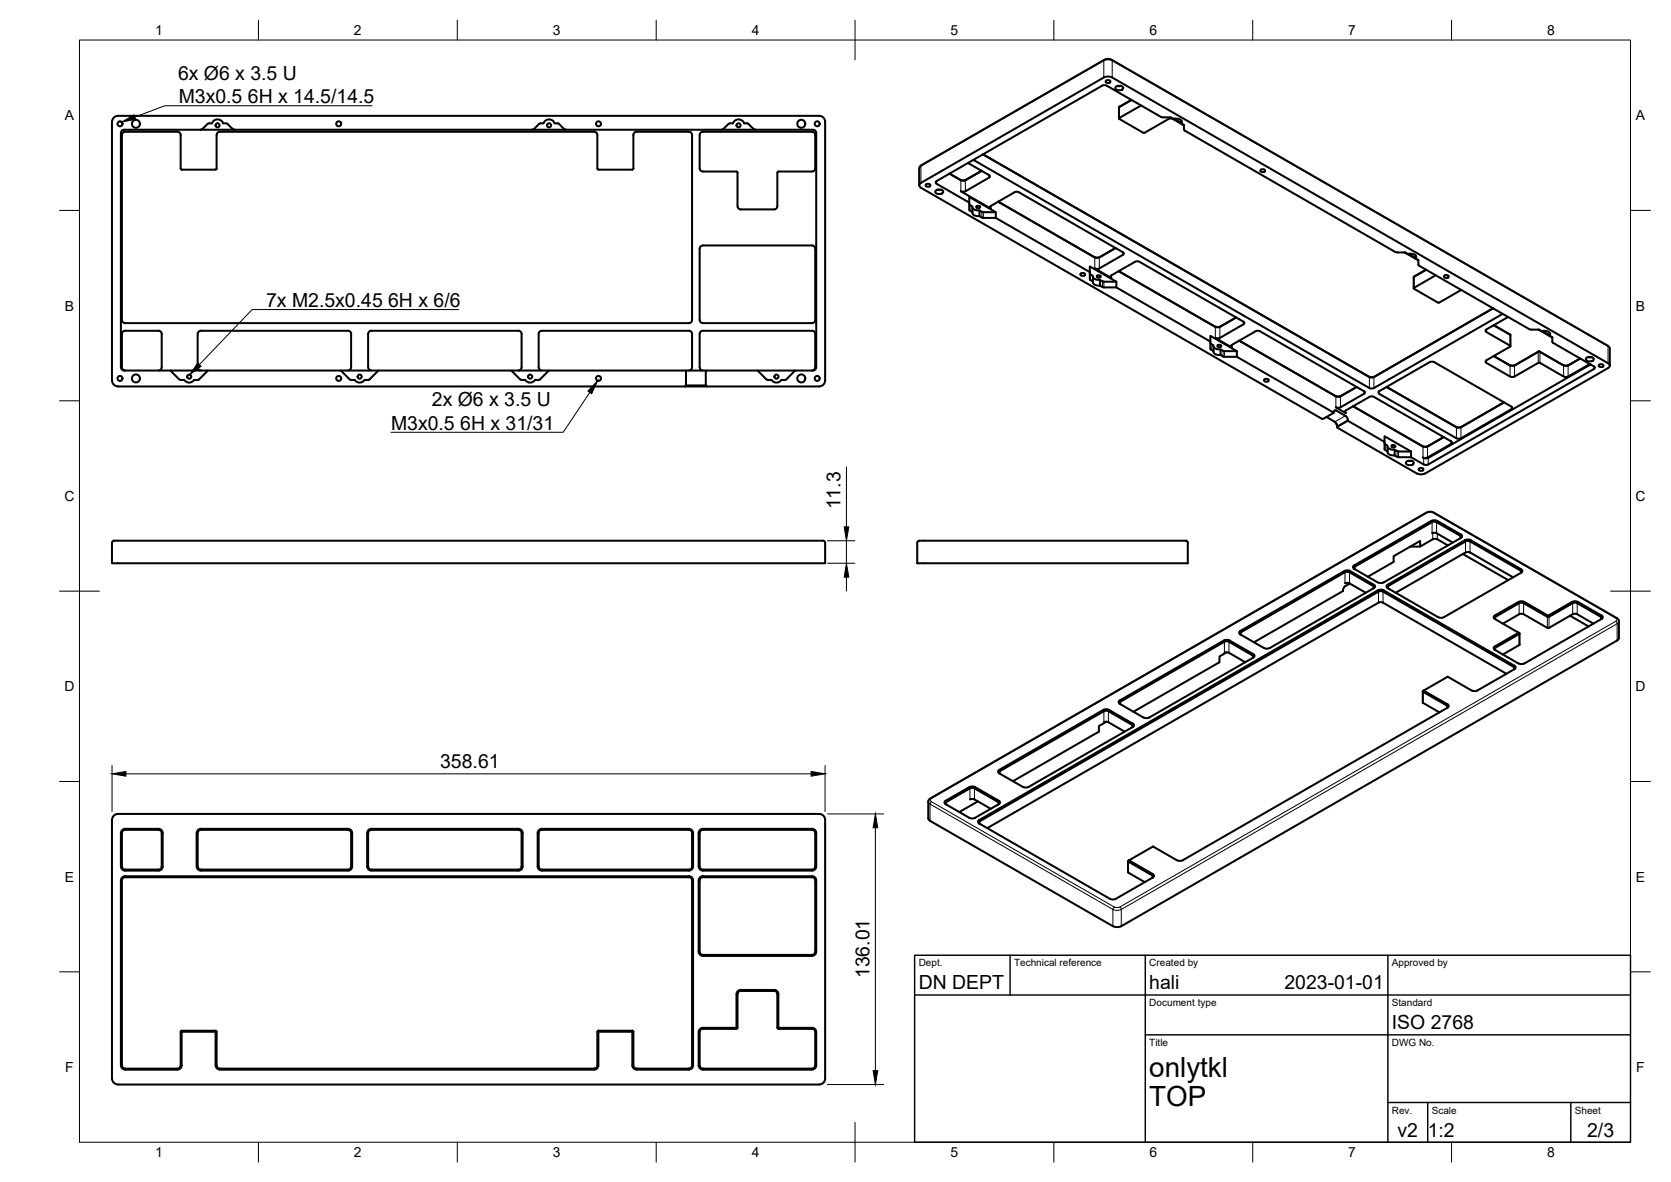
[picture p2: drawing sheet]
<svg xmlns="http://www.w3.org/2000/svg" width="420mm" height="297mm" viewBox="0 0 420 297" stroke-linecap="round" stroke-linejoin="round" font-family="sans-serif">
<!-- layer: Visible -->
<g fill="none" stroke="#000" stroke-width=".51">
<path d="M28.8 29.4l.9-.3h176.3a1.49 1.49 0 0 1 1.5 1.5v65a1.52 1.52 0 0 1-1.5 1.5h-176.3a1.57 1.57 0 0 1-1.5-1.5v-65v-.5zM30.6 33.9l.1 46.5a.79 .79 0 0 0 .8 .8M31.2 32.6h173.2a.79 .79 0 0 1 .8 .8v58.9M31.2 32.6a.79 .79 0 0 0-.8 .8v58.9M31.5 33.1h13.1a.79 .79 0 0 1 .8 .8M31.5 33.1a.79 .79 0 0 0-.8 .8M45.4 33.9v8.4M52.2 31.1l-1.2 1.3-.5 .2M54.5 33.9v8.4M56.9 31h-.8a1.49 1.49 0 0 0-1.4-1 1.49 1.49 0 0 0-1.4 1l-1.1 .1M56.9 31l1.5 1.4 .6 .2M135.6 31.1l-1.3 1.3-.5 .2"/>
<path d="M140.2 31h-.7a1.49 1.49 0 0 0-1.4-1 1.49 1.49 0 0 0-1.4 1l-1.1 .1M140.2 31l1.6 1.4 .5 .2M150.2 33.9a.79 .79 0 0 0-.8-.8h-94.1a.79 .79 0 0 0-.8 .8M150.2 33.9v8.4M159.3 33.9v8.4M173.2 33.1h-13.1a.79 .79 0 0 0-.8 .8M173.2 33.1a.79 .79 0 0 1 .8 .8M174 33.9v46.5a.79 .79 0 0 1-.8 .8M175.9 33.9v8.4a.79 .79 0 0 0 .8 .8h8.4M182 32.4l-.6 .2M187.1 31h.9l1.4 1.4 .6 .2M187.1 31a1.51 1.51 0 0 0-1.4-1 1.51 1.51 0 0 0-1.4 1h-.9l-1.5 1.4"/>
<path d="M205 33.9a.79 .79 0 0 0-.8-.8h-27.5a.79 .79 0 0 0-.8 .8M205 33.9v8.4a.79 .79 0 0 1-.8 .8h-8.5l-.2 .2v8.5a.79 .79 0 0 1-.8 .8h-8.5a.79 .79 0 0 1-.7-.8l-.1-8.4-.2-.3M247.2 38.8l97.4 56 .9-.1 29.9-17.2M277.1 21.5l-41.6 24-.2 .3 .2 .4M277.2 21.5l.5-.1 .6 .1M278.2 20.2a.68 .68 0 0 1 1 .4 .68 .68 0 0 1-.7 .3 .68 .68 0 0 1-.5-.5zM278.3 21.5l13.6 7.9M280.5 21.9l.9-.4a.73 .73 0 0 1 1 .8l-1 .4a.73 .73 0 0 1-.9-.8zM281 21.6h.9M281.5 29.9l6.1 3.5 6.5-3.6 .8 .1 2.8 1.6M281.5 26.9l-.2 2.9M281.5 29.6v.3"/>
<path d="M284.5 25.1l-3 1.8 .1-.1M286.9 26.5l-5.4 3.1M291.9 29.4l2.3 .1M294.2 29.5h.2a1.28 1.28 0 0 0 1.4 .3l.7 .1a.75 .75 0 0 1 .5 1.1M295.2 29.8l1.8 1.1M297 31l.5 .3M297 30.3v.7M297.6 31.3l.1 .2M297.7 31.5v1M297.7 32.5l.2 .3M297.9 32.8l52.9 30.5 2.7 .2M45.4 42.3l.3 .3h8.5l.3-.3"/>
<path d="M150.2 42.3l.3 .3h8.5l.3-.3M231.1 46.6v-4.3l.5-.7 46.2-26.6 1.4-.1 125.2 72 .4 .7v4.3M231.6 47.2l100.8 58h.3l2.7-1.5-24.4-14h-3.1l-1-.5M231.6 47.2l-.3-.3a.62 .62 0 0 1 .3-.9l46-26.5 .8-.3 .9 .1 125 72 .5 .4-.2 .6-.3 .2M232.9 46.3a.68 .68 0 0 1 1 .4 .68 .68 0 0 1-.6 .2 .68 .68 0 0 1-.6-.4zM235.2 48l1-.4a.73 .73 0 0 1 .9 .8l-.9 .4a.73 .73 0 0 1-1-.8zM235.5 46.2l8.2 4.7v1.8l.2 .2M235.7 47.7h.9M241.6 48.1l7.5 4.3M241.6 48l.6 .2 .5-.2M242.9 45.2l-1.1 .1-3.1-1.7 2.9 1.7M243.4 41l5.3 3 .2 .3-.2 .3-6 3.5"/>
<path d="M243.7 50.9v-1.4l6.7 3.8v1.5M243.7 51.3l.2 .2M243.9 51.5l.6 .4v1.4M243.9 52.9l.6 .4M244.5 53.3a1.28 1.28 0 0 0 1.8 1M244.5 52.2a1.61 1.61 0 0 0 1.8 .7M244.8 40.2l99.8 57.4 .9-.1 32.3-18.6M245.6 51.8l.5-.1 .4 .4-.7 .2-.3-.2zM246.3 54.3l.9 .5h3.2l23.6 13.6v1.8M246.8 42.9l-4.1 2.4-.5 .1-.6-.1M249.1 51.8l6-3.5 .8-.1 26.4 15.2M249.2 51.7l-.3 .4 .3 .3"/>
<path d="M250.4 53.3h-3.1l-1-.4v1.4M251 50.7l24.3 14 .6 .1 .5-.1 4.1-2.4M317 42.6a.68 .68 0 0 1 1.1 .4 .68 .68 0 0 1-.7 .3 .68 .68 0 0 1-.5-.5zM176.2 61.9l.5-.2h27.5a.79 .79 0 0 1 .8 .8v17.9a.79 .79 0 0 1-.8 .8h-27.5a.83 .83 0 0 1-.8-.8v-17.9zM271.8 68.7a.68 .68 0 0 1 1 .4 .68 .68 0 0 1-.6 .2 .68 .68 0 0 1-.6-.4zM274 68.4v-1.4l6.7 3.8v1.4M274 70.2l.2 .2M274 68.7l.8 .6v1.4M274.2 70.4l.6 .3M274.8 70.7a1.28 1.28 0 0 0 1.8 1.1M274.8 69.7a1.61 1.61 0 0 0 1.8 .6M275.1 64.6l.8 .2 .7-.2"/>
<path d="M275.9 69.3l.5-.1 .4 .4-.7 .2-.3-.2zM276.6 71.8l.6 .3M277.2 70.7l-.6-.4v1.5M277.2 72.1l.4 .1M277.2 70.7l.4 .1M277.6 72.2h3.1l23.6 13.6v1.8M277.6 70.8h3.1M279.5 69.2l-.3 .3 .3 .4M281.3 68.1l24.3 14M282.4 63.4l.2 .3-.3 .3-5.9 3.5-.5 .1-.6-.1 4.1 2.4M285.4 65.8l.6-.2 .5 .2M285.4 65.8l-6 3.4"/>
<path d="M286.5 65.8l26.2 15 .2 .4-.2 .3M353.2 63.4l3.4 2.1-.6-.5v-.8M353.4 63.5l.6 .3a1.54 1.54 0 0 1 2.1 .9l-.1 .3M354.1 63.8l1.9 1M355.5 69.5v2.9M355.5 72.3v.3l6.1 3.5 5.8-3.2M355.7 69.4l-.2 .1M356.6 65.5v1l.3 .3 27.6 15.9 2.5 .2a1.24 1.24 0 0 0 1.4 .2l.7 .1a.75 .75 0 0 1 .5 1.1M358.6 67.8l-3.1 1.7M361 69.2l-5.5 3.1M363.2 69.2a.68 .68 0 0 1 1.1 .4 .68 .68 0 0 1-.7 .3 .68 .68 0 0 1-.5-.5zM379.2 79.7l-5.4 3.1-.3 .3 .2 .3 6.1 3.6-6.1 3.5-.2 .4 .3 .3 5.9 3.4"/>
<path d="M30.4 92.3a.79 .79 0 0 0 .8 .8M30.7 92.3a.79 .79 0 0 0 .8 .8M31.2 93.1h11.6l2.3 2.2M31.5 83.1h8.4a.79 .79 0 0 1 .8 .8v8.4M31.5 81.2h141.7M31.5 83.1a.79 .79 0 0 0-.8 .8l-.1 8.4M40.7 92.3a.79 .79 0 0 1-.8 .8M42.8 93.1h9.5M45.1 95.3l1.2 .2M49.7 92.3a.79 .79 0 0 0 .8 .8M50.1 95.3l2.2-2.2h33.4l2.2 2.2M50.1 95.3l-1.3 .2a1.51 1.51 0 0 1-2.5 0"/>
<path d="M50.5 83.1h37a.79 .79 0 0 1 .8 .8v8.4M50.5 83.1a.79 .79 0 0 0-.8 .8v8.4M85.7 93.1h9.4M87.9 95.3l.4 .2M88.3 92.3a.79 .79 0 0 1-.8 .8M92.6 92.3v-8.4a.79 .79 0 0 1 .8-.8h36.9a.76 .76 0 0 1 .8 .8v8.4M92.6 92.3a.79 .79 0 0 0 .8 .8M92.9 95.3l2.2-2.2h33.5l2.2 2.2M92.9 95.3l-1.2 .2a1.51 1.51 0 0 1-2.5 0h-.9M128.6 93.1h9.4M130.8 95.3l.4 .2M131.1 92.3a.79 .79 0 0 1-.7 .8"/>
<path d="M131.1 95.5h.9M132 95.5a1.49 1.49 0 0 0 2.6 0M135.4 92.3a.79 .79 0 0 0 .8 .8M135.8 95.3l2.2-2.2h34.5v3.8l-.3 .2M135.8 95.3l-1.2 .2M172.5 93.1h5M172.5 96.9h5M173.2 83.1h-37a.79 .79 0 0 0-.8 .8v8.4M173.2 83.1a.79 .79 0 0 1 .8 .8v8.4M174 92.3a.79 .79 0 0 1-.8 .8M175.9 92.3v-8.4a.76 .76 0 0 1 .8-.8h27.5a.79 .79 0 0 1 .8 .8v8.4M175.9 92.3a.79 .79 0 0 0 .8 .8"/>
<path d="M190.5 93.1h9.4M192.7 95.3l-2.2-2.2h-13v3.8l.2 .2M192.7 95.3l1.3 .2M194 95.5a1.49 1.49 0 0 0 2.5 0M197.7 95.3l-1.2 .2M205 92.3a.79 .79 0 0 1-.8 .8M205.2 92.3a.79 .79 0 0 1-.8 .8h-4.5l-2.2 2.2M304.3 85.8v-1.4l6.7 3.9v1.4M304.4 87.6l.1 .2M304.4 86.2l.7 .6v1.4M304.5 87.8l.6 .4M305.1 88.2a1.28 1.28 0 0 0 1.8 1"/>
<path d="M305.1 87.1a1.61 1.61 0 0 0 1.8 .7M305.4 82l.8 .2 .7-.2 3.9-2.2-4.1 2.3-.5 .2-.6-.2M305.6 84.9l4.2 2.4-.3-.3 .3-.3 5.9-3.5 .9-.1 26.6 15.3-.2 .5-6 3.5M306.2 86.7h.5l.4 .3-.6 .2-.4-.2zM307.5 88.1l3.5 .2M307.5 88.2l-.6-.4v1.4M311.6 85.6l24.3 14M312.7 81.5l-6 3.4-.5 .1-.6-.1M318 95.3a.68 .68 0 0 1 1 .4 .68 .68 0 0 1-.6 .2 .68 .68 0 0 1-.6-.4zM335.7 99.5l.8 .2 .7-.2M341.1 97.2l-4.1 2.4-.5 .1-.6-.1M344.2 94.6l.7 .2 .7-.2"/>
<path d="M348.7 97.2l17.8 10.2 .8-.1 10.9-6.2M375.6 81.7l4.1 2.4zM375.6 89.5l4.1 2.3M379.5 91.7l.8 .2 .7-.2 6-3.4 6 3.4 .7 .2 .8-.2M379.7 91.8l.6 .2 .5-.2 6.3-3.5 6 3.5M379.7 94.6l.6 .1 .5-.1 6.3-3.5 6 3.5M379.7 84.1l.1 .1M379.8 84.2v2.8M386.8 82.8l3.5 2M387.8 83.2l1.8 1M389.6 83.6v.8l.7 .5M390.3 84.9v1l.2 .3 10.3 5.9 .2 .1v.4l-41.9 24.1-.5 .1-.6-.1-3.2-1.8h-3.1"/>
<path d="M397.3 90.1l-3 1.7-.6 .2-.5-.2M398.8 90l.9-.3a.73 .73 0 0 1 1 .8l-1 .3a.73 .73 0 0 1-.9-.8zM399.3 89.8h.9M399.7 91.5l-5.4 3.1-.6 .1-.5-.1M399.9 91.6l-40.8 23.5-.5 .1-.8-.2 .6 .1 .5-.1 6-3.4 .2-.4-.2-.3M402.1 91.6a.68 .68 0 0 1 1.1 .4 .68 .68 0 0 1-.7 .3 .68 .68 0 0 1-.5-.5zM404.3 92.5l-46.3 26.6-.9 .1-.9-.2-19.9-11.5v-.2l2.6-1.6 9.2 5.3v1.8l.2 .2M333.5 104.8l2.4 1.4 .3 .9M335.4 103.5v.2M335.4 103.5v-.2l.4-.2 2.5 1.4 .4 .4 .2 .8M335.5 105.9l.5 .6 .3 .8M335.9 102.4l2.5 1.4-.2-.3 .2-.3 5.9-3.5 .9-.1 19.7 11.3"/>
<path d="M335.9 102.4l.6 .1 .5-.1M336.3 107.1v.2M340.2 102.1l17.9 10.2 .8-.1 4.1-2.4M348.1 111v-1.4l6.7 3.9v1.4M348.1 111.4l.8 .6v1.4M348.3 113.1l.6 .3M348.9 113.4a1.28 1.28 0 0 0 1.8 1M348.9 112.3a1.61 1.61 0 0 0 1.8 .7M350 111.9h.5l.4 .3-.7 .3-.3-.3zM351.3 113.4l-.6-.4v1.5l.6 .3M351.3 114.8l.4 .1M351.3 113.4h.4"/>
<path d="M351.7 113.5h3.1M353.6 116.1l.9-.4a.73 .73 0 0 1 .9 .8l-.9 .4a.73 .73 0 0 1-.9-.8zM354 115.8h1M356.9 117.7a.68 .68 0 0 1 1 .4 .68 .68 0 0 1-.7 .2 .68 .68 0 0 1-.5-.4zM357.6 112.1l.8 .2 .7-.2M366 107.3l.8 .1 .7-.1M380 102.2l-19.4-11.2-.5-.1-.6 .1-12.7 7.3-.2 .3 .2 .4 19.4 11.1 .6 .2 .5-.2 12.7-7.3 .3-.3-.3-.3M28.2 136.4v5.1h179.3v-5.1M28.2 136.4a1.12 1.12 0 0 1 1.5-.5h176.5a.98 .98 0 0 1 1.3 .5M230.6 136.4v5.1h68.1v-5.1M230.7 136.4a1.12 1.12 0 0 1 1.4-.5h65.3a.98 .98 0 0 1 1.3 .5M357.1 137.4v-1.5l-6.7 3.9v1.4l-6.5 3.7"/>
<path d="M359.9 130.9l-19.4 11.2M359.9 130.9l.7-.2 .8 .2M360.1 134l.5-.1 .6 .1 4.1 2.4M361.4 130.9l5.9 3.4 .3 .2v.5l-19.7 11.4M364.1 137.1l-2.7-1.6-.6-.1-.5 .1-3.2 1.9h-2.5M367.2 135.3l.2-.5-.2-.2-6-3.4-.9-.1-19.6 11.3-.2 .2 .2 .4M367.8 139.2l11.4 6.6M368.3 135.8l-19.4 11.1M368.3 135.8l.8-.2 .7 .2 12.7 7.3 .3 .4-.3 .4M368.5 136.1l-19.4 11.1M368.5 136.1l.6-.2 .5 .2M369.6 136.1l12.7 7.3 .2 .4-.2 .2"/>
<path d="M312.1 158.9l-.3 .4 .2 .2M338.2 146.6l.6-.1 .5 .1 4.1 2.4M339.4 146.6a2.24 2.24 0 0 0-1.7 1.4v.5l-22.4 12.9M340.5 142.1l-.3 .4 .3 .4 5.9 3.5M345.2 147.2l-5.9-3.4-.8-.1-26.5 15.2M345.3 147.2l.2 .5-.2 .2M345.4 146.9l-5.9-3.4-1.1-.1-26.7 15.4v.4l.2 .2 5.9 3.4M345.4 147.8l-26.1 15M345.5 146.9l.3 .5-.3 .4M346.4 146.3l.8 .2 .7-.2M349.1 147.2l-.2 .2 .2 .5M380.4 145.1l-10.8-6.3-.8-.1-17.9 10.3"/>
<path d="M381.8 159l.2 .1M381.8 159l-5.9 3.4-.3 .5 .3 .4 5.9 3.4 .8 .2 .7-.2M382 159.3l-6 3.4-.2 .2 .2 .5M382 159.1v.2M382.1 159.2v2.8M382.5 143.9l-19.4 11.2-.8 .2-.7-.2-12.7-7.3-.3-.4 .3-.5M383.1 151.6l6.3 3.4 6.1-3.4 .8-.1 6.2 3.5M383.1 154.4l6.1 3.4 6.3-3.4 .5-.2 .6 .2 4.1 2.3M383.1 151.6l-.5-.2-.6 .2-6 3.4-.2 .4 .2 .2M383.1 154.4l-.5-.2-.6 .2-4.1 2.3M383.3 151.3l6 3.4 6-3.4 1.1-.2 6.3 3.6 .3 .4-.3 .4-19.4 11.2M383.3 151.3l-.7-.2-.8 .2-5.9 3.4-.3 .4 .3 .4 5.9 3.5"/>
<path d="M394.8 154.7l4.6 2.7M402.5 155l.2 .4-.1 .2M277.6 178.7l-26.2 15.1-.2 .4 .2 .2M277.6 178.7l.5-.1 .6 .1 5.9 3.5 .3 .4-.2 .2M278.9 178.4l5.9 3.4 .3 .2v.5l-26.8 15.4-1.1-.2-6-3.4M278.9 178.4l-.8-.2-.7 .2-26.1 15.1-.3 .4 .3 .4M307.9 161.3l-26.2 15-.2 .5 .2 .2M307.9 161.3l.6-.2 .5 .2M307.9 164.1l.6-.2 .5 .2 4.1 2.3M308.5 163.9l-1.9 1.1v1.4l-21.6 12.5M309 161.3l6 3.4 .2 .4-.2 .2M315.1 165.3l-26.1 15-.8 .2-.7-.2"/>
<path d="M315.1 165.2l.3-.4-.3-.4-5.9-3.4-1.1-.2-26.8 15.4v.5l.3 .2 5.9 3.4M317.8 162.8l.7 .2 .8-.2M357.7 173.7l.1 2.9 4.1 2.4M358 173.6l6 3.4 .2 .2v.4l-66.8 38.6-.7 .2-.8-.2M358 173.5l-.3 .2 .1 .2 6 3.4 .2 .4-.2 .2M358 173.5v.1M378.8 169.3l-31.1-17.9-.8-.1-98.7 56.8M380.6 168.2l.2-.2-.2-.4-32.9-18.9-.8-.1-100.5 57.8-.2 .4 .2 .2M380.8 167.3l.3 .4-.3 .4-9.6 5.5-1.2-.1-6-3.4-6 3.4M380.8 167.3l-32.9-18.9-1.1-.2-100.6 57.9M382.1 162l-4.2 2.5M406.6 161l-124.7 71.8"/>
<path d="M406.6 160.9l.5-.6v-4.2l-.5-.8-46.2-26.5-1.4-.1-125.4 72.2-.2 .5v4.3l.5 .6 45.9 26.5M277.6 181.5l.5-.1 .6 .1M278.2 181.4l-1.9 1v1.5l-21.6 12.4M278.7 181.5l4.1 2.4M31.5 208.3h8.4a1.02 1.02 0 0 1 1 1v8.4a1.05 1.05 0 0 1-1 1.1h-8.4M31.5 208.5h8.4a.79 .79 0 0 1 .8 .8v8.4a.79 .79 0 0 1-.8 .8h-8.4M31.5 208.3a1.08 1.08 0 0 0-1.1 1v8.4a1.05 1.05 0 0 0 1.1 1.1M31.5 208.5a.79 .79 0 0 0-.8 .8l-.1 8.4a.83 .83 0 0 0 .9 .8M50.5 208.3h37a1.05 1.05 0 0 1 1 1v8.4a1.05 1.05 0 0 1-1 1.1h-37M50.5 208.5h37a.79 .79 0 0 1 .8 .8v8.4a.79 .79 0 0 1-.8 .8h-37M50.5 208.3a1.05 1.05 0 0 0-1 1v8.8a1.05 1.05 0 0 0 1 .7M50.5 208.5a.83 .83 0 0 0-.8 .8v8.4a.79 .79 0 0 0 .8 .8"/>
<path d="M92.8 208.5l.6-.2h37a1.05 1.05 0 0 1 1 1v8.4a1.05 1.05 0 0 1-1.1 1.1h-36.9a1.05 1.05 0 0 1-1.1-1.1v-8.4zM92.8 208.8l.6-.3h37a.79 .79 0 0 1 .7 .8v8.4a.79 .79 0 0 1-.8 .8h-36.9a.79 .79 0 0 1-.8-.8v-8.4zM173.2 208.3h-37a1.05 1.05 0 0 0-1 1v8.4a1.05 1.05 0 0 0 1 1.1h37M173.2 208.5h-37a.79 .79 0 0 0-.8 .8v8.4a.79 .79 0 0 0 .8 .8h37M173.2 208.5a.79 .79 0 0 1 .8 .8v8.4a.79 .79 0 0 1-.8 .8M173.2 208.3a1.05 1.05 0 0 1 1.1 1v8.4a1.05 1.05 0 0 1-1.1 1.1M175.7 209.3v8.4M175.7 209.3a1.05 1.05 0 0 1 1-1h27.5a1.05 1.05 0 0 1 1 1v8.4a1.05 1.05 0 0 1-1 1.1h-27.5a1.05 1.05 0 0 1-1-1.1M176.2 208.8l.5-.3h27.5a.79 .79 0 0 1 .8 .8v8.4a.79 .79 0 0 1-.8 .8h-27.5a.83 .83 0 0 1-.8-.8v-8.4zM237.8 201.2l5.9-3.4 .8-.2 .7 .2 6 3.4 .3 .5-.3 .4-6 3.4-.7 .2-.8-.2-5.9-3.4M237.8 201.2l-.3 .5 .3 .4M243.9 200.9l.6-.1 .5 .1 4.1 2.3"/>
<path d="M245.9 201.4l-4.7 2.7M246.2 206.9l33.2 19.1 1.2-.1 9.5-5.6v-.4l-.2-.2-6-3.5M246.2 206.1l-.3 .4 .3 .4M251 201.5l-6-3.4-.5-.1-.6 .1-5.9 3.4-.2 .2 .1 .5M251 201.5l.2 .5-.2 .2M283.6 216.4l.1 2.8 4.1 2.5M283.9 216.2h.1M289.9 212.8l-6.2 3.6 6 3.6 .2 .4-.2 .2M289.9 212.7h.1M290 212.8l5.9 3.4M30.4 221.2v46.5a1.05 1.05 0 0 0 1.1 1.1M30.6 221.2l.1 46.5a.79 .79 0 0 0 .8 .8"/>
<path d="M31.5 220.2h141.7M31.5 220.5h141.7M31.5 220.2a1.05 1.05 0 0 0-1.1 1M31.5 220.4a.79 .79 0 0 0-.8 .8M173.2 220.4a.79 .79 0 0 1 .8 .8M173.2 220.2a1.05 1.05 0 0 1 1.1 1M174 221.2v46.5a.79 .79 0 0 1-.8 .8M174.3 221.2v46.5a1.05 1.05 0 0 1-1.1 1.1M175.7 221.2v18M175.7 221.2a1.02 1.02 0 0 1 1-1h27.5a1.05 1.05 0 0 1 1 1M175.7 239.2a1.05 1.05 0 0 0 1 1M175.9 221.2v18a.79 .79 0 0 0 .8 .8"/>
<path d="M176.7 240h27.5M205 221.2a.76 .76 0 0 0-.8-.7l-27.5-.1a.79 .79 0 0 0-.8 .8M205 221.2v18a.79 .79 0 0 1-.8 .8M205.2 221.2v18a1.05 1.05 0 0 1-1 1M279.8 232.7l1.3 .3 .8-.3M45.7 259.3v8.4M45.7 259h8.5M45.7 259.3h8.5v8.4M45.7 259l-.3 .3v8.4a.79 .79 0 0 1-.8 .8h-13.1M54.2 259.3h.1M54.2 259l.3 .3M54.5 259.3v8.4"/>
<path d="M150.5 259.3h8.5v8.4a1.05 1.05 0 0 0 1.1 1.1h13.1M150.5 259h8.5M150.5 259.3v8.4a1.05 1.05 0 0 1-1.1 1.1l-94.5-.1a1.05 1.05 0 0 1-.7-1M150.5 259l-.3 .3v8.4a.83 .83 0 0 1-.8 .8h-94.1a.79 .79 0 0 1-.8-.8M159 259l.3 .3v8.4a.79 .79 0 0 0 .8 .8h13.1M159 259.3h.1M175.7 259.3v8.4M176.7 240.2h27.5M185.1 258.3h-8.4a1.05 1.05 0 0 0-1 1M186.2 248.8h8.4M186.2 249h8.4M186.3 248.8a1.08 1.08 0 0 0-1.1 1v8.5"/>
<path d="M186.3 249a.79 .79 0 0 0-.8 .8l-.1 8.4-.2 .3M194.7 249a.79 .79 0 0 1 .8 .8v8.6l.3 .1 8.4 .1a.76 .76 0 0 1 .8 .7v8.4a.79 .79 0 0 1-.8 .8h-27.5a.83 .83 0 0 1-.8-.8v-8.4a.83 .83 0 0 1 .8-.8l8.4 .1M194.7 248.8a1.05 1.05 0 0 1 1 1v8.5h8.5a1.01 1.01 0 0 1 1 1v8.4a1.05 1.05 0 0 1-1 1.1l-27.8-.1a1.05 1.05 0 0 1-.7-1M29.7 272.5h176.3M29.7 272.5a1.52 1.52 0 0 1-1.5-1.5v-65a1.49 1.49 0 0 1 1.5-1.5h176.3a1.49 1.49 0 0 1 1.5 1.5v65a1.49 1.49 0 0 1-1.5 1.5M45.7 267.7a1.05 1.05 0 0 1-1.1 1.1h-13.1"/>
<circle cx="30.2" cy="31.1" r=".62"/>
<circle cx="34.2" cy="31.1" r="1.01"/>
<circle cx="54.7" cy="31.5" r=".52"/>
<circle cx="85.2" cy="31.1" r=".62"/>
<circle cx="138.1" cy="31.5" r=".52"/>
<circle cx="150.5" cy="31.1" r=".62"/>
<circle cx="185.7" cy="31.5" r=".52"/>
<circle cx="201.5" cy="31.1" r="1.01"/>
<circle cx="205.5" cy="31.1" r=".62"/>
<circle cx="30.2" cy="95.1" r=".62"/>
<circle cx="34.2" cy="95.1" r="1.01"/>
<circle cx="47.6" cy="94.7" r=".52"/>
<circle cx="85.2" cy="95.1" r=".62"/>
<circle cx="90.4" cy="94.7" r=".52"/>
<circle cx="133.3" cy="94.7" r=".52"/>
<circle cx="150.5" cy="95.1" r=".62"/>
<circle cx="195.2" cy="94.7" r=".52"/>
<circle cx="201.5" cy="95.1" r="1.01"/>
<circle cx="205.5" cy="95.1" r=".62"/>
</g>
<!-- layer: Visible Narrow -->
<g fill="none" stroke="#000" stroke-width=".25">
<path d="M277.5 15.3l-45.9 26.4M277.5 15.3v4.2M277.6 15.3l1.2-.3 .9 .3M277.6 15l-.1 .3M279.6 15l.1 .3M279.7 15.3l124.6 71.8M279.7 15.3v4.2M281.6 26.8l-.1 .1v2.7M231.6 41.7v4.3M231.6 41.7l-.5 .7M231.7 41.5l-.1 .2M235.5 45.5v.7"/>
<path d="M241.4 45.2l.2 .1v2.8M242.9 45.2l-.2 .1v2.8M243.9 51.5v1.4M246.9 53.2v1.5M247.2 53.3v1.5M248.7 44v.6M249.1 51.8v.6M274.2 68.9v1.5M275.1 64.6l.2 .1v2.8M276.6 64.6l-.2 .1v2.8M277.2 70.7v1.4M277.6 70.8v1.4"/>
<path d="M279.4 69.2v.7M282.3 63.4v.6M355.7 69.4l-.2 .1v2.8M304.5 86.4v1.4M305.4 82l.2 .1v2.8M306.9 82l-.2 .1v2.8M307.5 88.2v1.4M307.9 88.3v1.4M309.8 86.7v.6M312.7 80.8v.7M335.7 99.5l.2 .1v2.8M337.2 99.5l-.2 .1v2.8"/>
<path d="M343 98.3v.7M344.1 94.6l.2 .1v2.8M345.6 94.6l-.1 .1v2.8M346.8 98.3v.7M373.7 82.8v.6M373.7 90.5v.7M379.5 91.7l.2 .1v2.8M379.5 84l.2 .1v2.8M381 91.7l-.2 .1v2.8M386.9 88.3l-.1 .1v2.8M387 88.3l.2 .1v2.8M393 91.7l.1 .1v2.8"/>
<path d="M394.5 91.7l-.2 .1v2.8M400.8 92.1v.6M404.2 86.8l.1 .3M404.3 87.1v4.2M404.3 87.1l.5 .6M336 103.2l-.6 .3M338.3 104.5l-2.7 1.5M338.4 103.2v.6M338.9 105.5l-2.6 1.6M348.3 111.6v1.5M351.3 113.4v1.4M351.7 113.5v1.4"/>
<path d="M357.6 112.1l.2 .1v2.8M358 115.1v1.6M359.1 112.1l-.2 .1v2.8M359.1 115.1v1.6M364.9 110.9v.7M366 107.3l.2 .1v2.7M367.5 107.3l-.2 .1v2.7M380 102.2v.6M358.6 128.8l.3 .1M358.9 128.8l.7-.1 .7 .1M358.9 128.8l-124.7 71.8M359.9 130.9l.2 .3v2.8"/>
<path d="M360.3 133.9v1.6M360.3 128.8l46 26.5M360.6 128.8l-.3 .1M361.4 130.9l-.2 .3v2.8M361.4 134.1v1.4M367.3 134.3l-.1 1M368.3 135.8l.2 .3v2.7M369.8 135.8l-.2 .3v2.7M311.9 158.6l.1 .9M338 143.5l.2 .3v2.8M339.5 143.5l-.2 .3v2.8M340.5 142.1l.2 .3v.7"/>
<path d="M345.4 146.9l-.2 .3v.7M346.4 148.4l.2 .3v2.8M347.9 148.4l-.2 .3v2.8M348.9 146.9l.2 1M375.9 154.7l.1 .9M381.8 151.3l.2 .3v2.8M381.8 159l.2 .3v2.8M382.5 143.1l-.2 .9M383.3 151.3l-.2 .3v2.8M389.2 154.7l-.1 .3v2.8M389.3 154.7l.2 .3v2.8M395.3 151.3l.1 .3v2.8"/>
<path d="M396.7 151.3l-.1 .3v2.8M402.7 154.7l-.2 .9M406.3 156.1l-124.7 71.8M406.3 156.1l.3 .6M406.3 155.3l.3 .4-.3 .4M406.5 155.3h-.2M407.1 156.1l-.5 .6M277.4 178.4l.2 .3v2.8M278.9 178.4l-.2 .3v2.8M281.6 176l.1 1M307.7 161l.2 .3v2.7M309.2 161l-.2 .3v2.7"/>
<path d="M315.1 164.4l-.2 .9M358 173.6l-.2 .3v2.7M364 177l-.2 1M375.9 162.5l.1 .9M380.8 167.3l-.2 .3v.7M406.6 161v-4.3l-124.7 71.8v4.3M243.7 197.8l.2 .3v2.8M245.2 197.8l-.2 .3v2.8M251.2 193.5l.2 .9M284.8 181.8l-.2 .3v.7M233.8 206.3v-4.2l46 26.4v4.3M234 200.6h.2"/>
<path d="M234.2 200.6l-.3 .4 .3 .4M234.2 201.5l46 26.4M234.2 201.5l-.3 .6-.5-.6M237.8 201.2l.2 .3v.7M246.2 206.1l.2 .9M251.1 201.2l-.1 .3v.7M283.9 216.2l-.2 .3v2.8M289.9 219.7l-.2 .9M280.2 227.9l-.4 .6M280.2 227.9l.7 .2 .7-.2 .3 .6-.8 .3-1.3-.3"/>
</g>
<!-- layer: Border -->
<g fill="none" stroke="#000" stroke-width=".25">
<path d="M20 10.1h390v276.9h-390zM65 5.1v5M115 5.1v5M165 5.1v5M215 5.1v10M265 5.1v5M315 5.1v5M365 5.1v5M15 52.9h5M410 52.9h5M15 100.7h5M410 100.7h5"/>
<path d="M15 148.6h10M405 148.6h10M15 196.4h5M410 196.4h5M15 244.2h5M410 244.2h5M65 287v5M115 287v5M165 287v5M215 282.1v9.9M265 287v5M315 287v5"/>
<path d="M365 287v5"/>
</g>
<!-- layer: TitleBlock -->
<path d="M230 240.1h180v46.9h-180zM230 250h180M254 240.1v9.9M288 240.1v46.9M349 240.1v46.9M288 260.1h122M349 277.1h61M359 277.1v9.9M395 277.1v9.9" fill="none" stroke="#000" stroke-width=".36"/>
<!-- layer: FD_Dimensions -->
<path d="M212.8 117.3v15.1M208.1 135.9h6.8M212.8 135.9v5.6M208.1 141.5h6.8M212.8 145v3.5M28.2 192.4v11.5M31.7 194.5h172.3M207.5 192.4v11.5M208.1 204.5h14.1M220.1 208v61M208.1 272.5h14.1" fill="none" stroke="#000" stroke-width=".25"/>
<path d="M212.3 132.4h1.1l-.6 3.5zM212.8 141.5l.6 3.5h-1.1zM28.2 194.5l3.5-.6v1.2zM204 193.9l3.5 .6-3.5 .6zM220.1 204.5l.6 3.5h-1.2zM219.5 269h1.2l-.6 3.5z" fill="#000" stroke="#000" stroke-width=".25"/>
<!-- layer: Hole Notes -->
<path d="M30.6 30.7l3.1-1.8 .4 1.1zM49.7 91.2l.8 .8-2.8 2.2zM150.2 95.7l-1.4 3.2-1-.6z" fill="#000" stroke="#000" stroke-width=".25"/>
<path d="M93.6 26.6h-52.2l-7.5 2.8M115.4 77.8h-52l-13.3 13.8M148.3 98.6l-6.7 10h-43.3" fill="none" stroke="#000" stroke-width=".25"/>
<g font-size="7">
<text x="289" y="270.6">onlytkl</text>
<text x="289" y="278.1">TOP</text>
</g>
<g font-size="4.9">
<text x="44.8" y="20">6x Ø6 x 3.5 U</text>
<text x="44.9" y="25.9">M3x0.5</text>
<text x="62.3" y="25.9">6H x 14.5/14.5</text>
<text x="66.9" y="77.1">7x M2.5x0.45</text>
<text x="97.6" y="77.1">6H x 6/6</text>
<text x="98.3" y="107.9">M3x0.5</text>
<text x="108.6" y="102">2x Ø6 x 3.5 U</text>
<text x="115.7" y="107.9">6H x 31/31</text>
<text x="211.4" y="128" transform="rotate(-90 211.4 128)">11.3</text>
<text x="110.7" y="193">358.61</text>
<text x="218.7" y="245.8" transform="rotate(-90 218.7 245.8)">136.01</text>
<text x="231" y="248.5">DN DEPT</text>
<text x="289" y="248.5">hali</text>
<text x="323" y="248.5">2023-01-01</text>
<text x="350" y="258.6">ISO 2768</text>
<text x="351.4" y="285.7">v2</text>
<text x="359" y="285.7">1:2</text>
<text x="399.1" y="285.7">2/3</text>
</g>
<g font-size="3.5">
<text x="39" y="8.8">1</text>
<text x="89" y="8.8">2</text>
<text x="139" y="8.8">3</text>
<text x="189" y="8.8">4</text>
<text x="239" y="8.8">5</text>
<text x="289" y="8.8">6</text>
<text x="339" y="8.8">7</text>
<text x="389" y="8.8">8</text>
<text x="16.3" y="30.2">A</text>
<text x="411.3" y="30.2">A</text>
<text x="16.3" y="78">B</text>
<text x="411.3" y="78">B</text>
<text x="16.2" y="125.9">C</text>
<text x="411.2" y="125.9">C</text>
<text x="16.2" y="173.7">D</text>
<text x="411.2" y="173.7">D</text>
<text x="16.3" y="221.6">E</text>
<text x="411.3" y="221.6">E</text>
<text x="16.4" y="269.4">F</text>
<text x="411.4" y="269.4">F</text>
<text x="39" y="290.8">1</text>
<text x="89" y="290.8">2</text>
<text x="139" y="290.8">3</text>
<text x="189" y="290.8">4</text>
<text x="239" y="290.8">5</text>
<text x="289" y="290.8">6</text>
<text x="339" y="290.8">7</text>
<text x="389" y="290.8">8</text>
</g>
<g font-size="2.5">
<text x="231" y="242.9">Dept.</text>
<text x="255" y="242.9">Technical reference</text>
<text x="289" y="242.9">Created by</text>
<text x="350" y="242.9">Approved by</text>
<text x="289" y="252.8">Document type</text>
<text x="350" y="252.8">Standard</text>
<text x="289" y="262.9">Title</text>
<text x="350" y="262.9">DWG No.</text>
<text x="350" y="279.9">Rev.</text>
<text x="360" y="279.9">Scale</text>
<text x="396" y="279.9">Sheet</text>
</g>
</svg>
